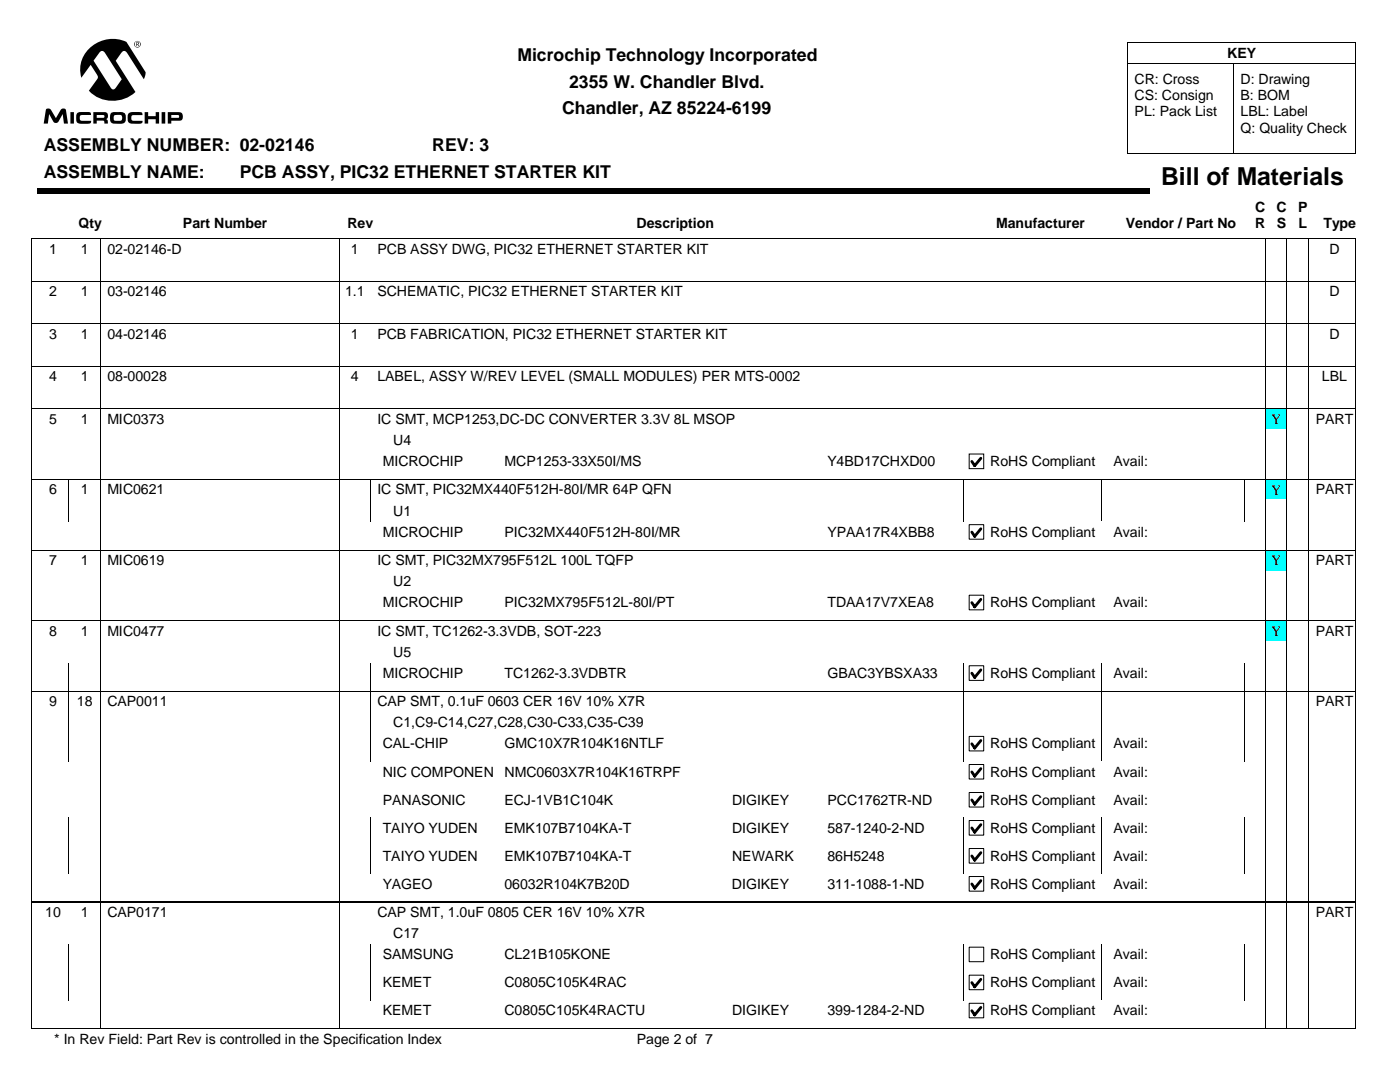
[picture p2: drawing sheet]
<svg xmlns="http://www.w3.org/2000/svg" width="279mm" height="216mm" viewBox="0 0 279 216" stroke-linecap="round" stroke-linejoin="round" font-family="sans-serif">
<g fill="#000">
<path d="M7.4 37.6h222v1.1h-222z"/>
<path d="M26.8 8.8a.66 .66 0 0 1 1.3 0 .66 .66 0 0 1-1.3 0zM33.5 22.4h2.1a.87 .87 0 0 1 .9 .7 .87 .87 0 0 1-.7 1h-1.6v.6h-.7zM32.3 22.4h.7v2.3h-.7zM18 9.5a6.7 6.7 0 0 1 7.2-1.1l3.9 6-.4 1.4-3.3-5.2a.63 .63 0 0 0-.6-.4 .63 .63 0 0 0-.6 .4l-1.1 1.5 3.9 6.3a6.7 6.7 0 0 1-9.3-.3l1.7-2.4 .2-.3-1.5-2.5-1.9 2.6a5.8 5.8 0 0 1 1.8-6zM28.9 22.4h.7v.8h1.5v-.8h.6v2.3h-.6v-.9h-1.5v.9h-.7zM25.7 22.6a3.7 3.7 0 0 1 2.5-.2l.1 .1 .1 .5h-1.8a.6 .6 0 0 0-.4 .5 .6 .6 0 0 0 .4 .6h1.8l-.1 .5-.9 .1a2.11 2.11 0 0 1-1.8-.4 2.22 2.22 0 0 1 .1-1.7zM22.3 22.5l.7-.1a2.94 2.94 0 0 1 1.9 .2l.2 .3a1.42 1.42 0 0 1-.6 1.7l-.8 .1a1.77 1.77 0 0 1-1.6-.4 1.9 1.9 0 0 1 .2-1.8zM18.6 22.4h2.4a.77 .77 0 0 1 .6 .6 .77 .77 0 0 1-.4 .8 .7 .7 0 0 1 .3 .9h-.7v-.5l-.2-.1h-1.3v.6h-.7zM15.4 22.6a4 4 0 0 1 2.4-.2l.3 .1 .1 .4h-1.8a.6 .6 0 0 0-.5 .6 .6 .6 0 0 0 .4 .6h1.9l-.2 .5-1.8 .1a.77 .77 0 0 1-1-.8v-1zM14.1 22.4h.7v2.3h-.7zM9.3 21.7h.5l.3 .1 1.1 1.8 .9-1.7a.61 .61 0 0 1 1.1 .1l.4 2.7h-.8l-.3-1.9-.8 1.5-.4 .2-.6-.1-.9-1.6-.3 1.9h-.8zM26.8 8.8a.6 .6 0 0 0 1.2 0 .6 .6 0 0 0-1.2 0zM34.2 22.9v.6h1.4a.31 .31 0 0 0 .2-.3 .31 .31 0 0 0-.3-.3zM19.9 10.4l-1.2 1.7 3.3 5.3a.58 .58 0 0 0 .5 .4 .58 .58 0 0 0 .6-.3l1.2-1.7-3.5-5.4-.4-.2zM22.9 23l-.2 .2 .1 .8 1.2 .1a.63 .63 0 0 0 .4-.6 .63 .63 0 0 0-.4-.6zM19.3 22.9v.6h1.3a.29 .29 0 0 0 .2-.3 .29 .29 0 0 0-.3-.3zM27.2 8.4l.5 .1v.2l-.2 .2 .3 .3h-.2l-.2-.3h-.1v.3h-.1zM27.3 8.5v.3l.3-.1v-.1z"/>
</g>
<g fill="none" stroke="#000" stroke-width=".2">
<path d="M225.1 12.7h45.5M225.1 8.5h45.5v22.2h-45.5M225.1 8.5v22.2M246.3 12.7v18M6.3 56.1h264.1M6.3 56.2h264.1M20.1 47.6v34M67.7 47.6v34M252.6 47.6v34M256.8 47.6v34M261.1 47.6v34M270.4 47.7l-264-.1v34"/>
<path d="M270.6 47.6v34M6.3 64.6h264.1M6.3 73.1h264.1M6.3 81.6h264.1"/>
</g>
<path d="M252.6 81.6h4.2v4h-4.2z" fill="#0ff"/>
<path d="M6.3 81.6h264.1M6.4 81.6v8.5M20.1 81.6v8.5M67.7 81.6v8.5M252.6 81.6v8.5M256.8 81.6v8.5M261.1 81.6v8.5M270.6 81.6v8.5" fill="none" stroke="#000" stroke-width=".2"/>
<path d="M193.4 90.6h2.9v2.9h-2.9z" fill="#fff"/>
<path d="M193.4 90.6h2.9v2.9h-2.9z" fill="none" stroke="#000" stroke-width=".2"/>
<path d="M195.7 91.4l-1.2 1.5-.5-.8" fill="none" stroke="#000" stroke-width=".56"/>
<path d="M197.4 90.1h22.4v3.9h-22.4z" fill="#fff"/>
<path d="M6.3 95.7h264.1M6.4 90.1v5.5M20.1 90.1v5.5M67.7 90.1v5.5M252.6 90.1v5.5M256.8 90.1v5.5M261.1 90.1v5.5M270.6 90.1v5.5" fill="none" stroke="#000" stroke-width=".2"/>
<path d="M252.6 95.7h4.2v4h-4.2z" fill="#0ff"/>
<g fill="none" stroke="#000" stroke-width=".2">
<path d="M6.3 95.7h264.1M6.4 95.7v8.4M13.7 95.7v8.4M20.1 95.7v8.4M67.7 95.7v8.4M74 95.7v8.4M192.4 95.7v8.4M219.8 95.7v8.4M248.4 95.7v8.4M252.6 95.7v8.4M256.8 95.7v8.4M261.1 95.7v8.4"/>
<path d="M270.6 95.7v8.4"/>
</g>
<path d="M193.4 104.7h2.9v2.9h-2.9z" fill="#fff"/>
<path d="M193.4 104.7h2.9v2.9h-2.9z" fill="none" stroke="#000" stroke-width=".2"/>
<path d="M195.7 105.5l-1.2 1.5-.5-.8" fill="none" stroke="#000" stroke-width=".56"/>
<path d="M197.4 104.1h22.4v4h-22.4z" fill="#fff"/>
<path d="M6.4 104.1v5.6l264 .1M20.1 104.1v5.6M67.7 104.1v5.6M252.6 104.1v5.6M256.8 104.1v5.6M261.1 104.1v5.6M270.6 104.1v5.6" fill="none" stroke="#000" stroke-width=".2"/>
<path d="M252.6 109.7h4.2v4h-4.2z" fill="#0ff"/>
<path d="M20.1 109.7v8.5M67.7 109.7v8.5M252.6 109.7v8.5M256.8 109.7v8.5M261.1 109.7v8.5M270.4 109.8l-264-.1v8.5M270.6 109.7v8.5" fill="none" stroke="#000" stroke-width=".2"/>
<path d="M193.4 118.8h2.9v2.9h-2.9z" fill="#fff"/>
<path d="M193.4 118.8h2.9v2.9h-2.9z" fill="none" stroke="#000" stroke-width=".2"/>
<path d="M195.7 119.6l-1.2 1.5-.5-.9" fill="none" stroke="#000" stroke-width=".56"/>
<path d="M197.4 118.2h22.4v4h-22.4z" fill="#fff"/>
<path d="M6.4 118.2v5.6l264 .1M20.1 118.2v5.6M67.7 118.2v5.6M252.6 118.2v5.6M256.8 118.2v5.6M261.1 118.2v5.6M270.6 118.2v5.6" fill="none" stroke="#000" stroke-width=".2"/>
<path d="M252.6 123.8h4.2v4h-4.2z" fill="#0ff"/>
<path d="M20.1 123.8v8.5M67.7 123.8v8.5M252.6 123.8v8.5M256.8 123.8v8.5M261.1 123.8v8.5M270.4 123.9l-264-.1v8.5M270.6 123.8v8.5" fill="none" stroke="#000" stroke-width=".2"/>
<path d="M193.4 132.9h2.9v2.9h-2.9z" fill="#fff"/>
<path d="M193.4 132.8h2.9v3h-2.9z" fill="none" stroke="#000" stroke-width=".2"/>
<path d="M195.7 133.7l-1.2 1.5-.5-.9" fill="none" stroke="#000" stroke-width=".56"/>
<path d="M197.4 132.3h22.4v4h-22.4z" fill="#fff"/>
<g fill="none" stroke="#000" stroke-width=".2">
<path d="M6.3 137.9h264.1M6.4 132.3v14.1M13.7 132.3v14.1M20.1 132.3v14.1M67.7 132.3v14.1M74 132.3v14.1M192.4 132.3v14.1M219.8 132.3v14.1M248.4 132.3v14.1M252.6 132.3v14.1M256.8 132.3v14.1M261.1 132.3v14.1"/>
<path d="M270.6 132.3v14.1"/>
</g>
<path d="M193.4 147h2.9v2.8h-2.9z" fill="#fff"/>
<path d="M193.4 146.9h2.9v2.9h-2.9z" fill="none" stroke="#000" stroke-width=".2"/>
<path d="M195.7 147.8l-1.2 1.5-.5-.9" fill="none" stroke="#000" stroke-width=".56"/>
<path d="M197.4 146.4h22.4v4h-22.4z" fill="#fff"/>
<path d="M6.4 146.4v5.6M13.7 146.4v5.6M20.1 146.4v5.6M67.7 146.4v5.6M74 146.4v5.6M192.4 146.4v5.6M219.8 146.4v5.6M248.4 146.4v5.6M252.6 146.4v5.6M256.8 146.4v5.6M261.1 146.4v5.6M270.6 146.4v5.6" fill="none" stroke="#000" stroke-width=".2"/>
<path d="M193.4 152.6h2.9v2.8h-2.9z" fill="#fff"/>
<path d="M193.4 152.5h2.9v2.9h-2.9z" fill="none" stroke="#000" stroke-width=".2"/>
<path d="M195.7 153.4l-1.2 1.5-.5-.9" fill="none" stroke="#000" stroke-width=".56"/>
<path d="M197.4 152h22.4v4h-22.4z" fill="#fff"/>
<path d="M6.4 152v5.6M20.1 152v5.6M67.7 152v5.6M252.6 152v5.6M256.8 152v5.6M261.1 152v5.6M270.6 152v5.6" fill="none" stroke="#000" stroke-width=".2"/>
<path d="M193.4 158.2h2.9v2.8h-2.9z" fill="#fff"/>
<path d="M193.4 158.1h2.9v2.9h-2.9z" fill="none" stroke="#000" stroke-width=".2"/>
<path d="M195.7 159l-1.2 1.5-.5-.9" fill="none" stroke="#000" stroke-width=".56"/>
<path d="M197.4 157.6h22.4v4h-22.4z" fill="#fff"/>
<path d="M6.4 157.6v5.6M20.1 157.6v5.6M67.7 157.6v5.6M252.6 157.6v5.6M256.8 157.6v5.6M261.1 157.6v5.6M270.6 157.6v5.6" fill="none" stroke="#000" stroke-width=".2"/>
<path d="M193.4 163.7h2.9v2.9h-2.9z" fill="#fff"/>
<path d="M193.4 163.7h2.9v2.9h-2.9z" fill="none" stroke="#000" stroke-width=".2"/>
<path d="M195.7 164.5l-1.2 1.6-.5-.9" fill="none" stroke="#000" stroke-width=".56"/>
<path d="M197.4 163.2h22.4v4h-22.4z" fill="#fff"/>
<path d="M6.4 163.2v5.6M13.7 163.2v5.6M20.1 163.2v5.6M67.7 163.2v5.6M74 163.2v5.6M192.4 163.2v5.6M219.8 163.2v5.6M248.4 163.2v5.6M252.6 163.2v5.6M256.8 163.2v5.6M261.1 163.2v5.6M270.6 163.2v5.6" fill="none" stroke="#000" stroke-width=".2"/>
<path d="M193.4 169.3h2.9v2.9h-2.9z" fill="#fff"/>
<path d="M193.4 169.3h2.9v2.9h-2.9z" fill="none" stroke="#000" stroke-width=".2"/>
<path d="M195.7 170.1l-1.2 1.5-.5-.8" fill="none" stroke="#000" stroke-width=".56"/>
<path d="M197.4 168.8h22.4v4h-22.4z" fill="#fff"/>
<path d="M6.4 168.8v5.6M13.7 168.8v5.6M20.1 168.8v5.6M67.7 168.8v5.6M74 168.8v5.6M192.4 168.8v5.6M219.8 168.8v5.6M248.4 168.8v5.6M252.6 168.8v5.6M256.8 168.8v5.6M261.1 168.8v5.6M270.6 168.8v5.6" fill="none" stroke="#000" stroke-width=".2"/>
<path d="M193.4 174.9h2.9v2.9h-2.9z" fill="#fff"/>
<path d="M193.4 174.9h2.9v2.9h-2.9z" fill="none" stroke="#000" stroke-width=".2"/>
<path d="M195.7 175.7l-1.2 1.5-.5-.8" fill="none" stroke="#000" stroke-width=".56"/>
<path d="M197.4 174.4h22.4v4h-22.4z" fill="#fff"/>
<path d="M6.3 180h264.1M6.4 174.4v14M20.1 174.4v14M67.7 174.4v14M252.6 174.4v14M256.8 174.4v14M261.1 174.4v14M270.6 174.4v14" fill="none" stroke="#000" stroke-width=".2"/>
<path d="M193.4 189h2.9v2.9h-2.9z" fill="#fff"/>
<path d="M193.4 189h2.9v2.9h-2.9z" fill="none" stroke="#000" stroke-width=".2"/>
<path d="M197.4 188.4h22.4v4h-22.4z" fill="#fff"/>
<path d="M6.4 188.4v5.6M13.7 188.4v5.6M20.1 188.4v5.6M67.7 188.4v5.6M74 188.4v5.6M192.4 188.4v5.6M219.8 188.4v5.6M248.4 188.4v5.6M252.6 188.4v5.6M256.8 188.4v5.6M261.1 188.4v5.6M270.6 188.4v5.6" fill="none" stroke="#000" stroke-width=".2"/>
<path d="M193.4 194.6h2.9v2.9h-2.9z" fill="#fff"/>
<path d="M193.4 194.6h2.9v2.9h-2.9z" fill="none" stroke="#000" stroke-width=".2"/>
<path d="M195.7 195.4l-1.2 1.5-.5-.8" fill="none" stroke="#000" stroke-width=".56"/>
<path d="M197.4 194h22.4v4h-22.4z" fill="#fff"/>
<path d="M6.4 194v5.6M13.7 194v5.6M20.1 194v5.6M67.7 194v5.6M74 194v5.6M192.4 194v5.6M219.8 194v5.6M248.4 194v5.6M252.6 194v5.6M256.8 194v5.6M261.1 194v5.6M270.6 194v5.6" fill="none" stroke="#000" stroke-width=".2"/>
<path d="M193.4 200.2h2.9v2.9h-2.9z" fill="#fff"/>
<path d="M193.4 200.2h2.9v2.9h-2.9z" fill="none" stroke="#000" stroke-width=".2"/>
<path d="M195.7 201l-1.2 1.5-.5-.8" fill="none" stroke="#000" stroke-width=".56"/>
<path d="M197.4 199.6h22.4v4h-22.4z" fill="#fff"/>
<path d="M6.4 199.6v5.7h264M20.1 199.6v5.7M67.7 199.6v5.7M252.6 199.6v5.7M256.8 199.6v5.7M261.1 199.6v5.7M270.6 199.6v5.7" fill="none" stroke="#000" stroke-width=".2"/>
<text font-size="4.9" x="231.7" y="36.9">Bill of Materials</text>
<g font-size="3.5">
<text x="103.3" y="12.2">Microchip Technology Incorporated</text>
<text x="113.6" y="17.5">2355 W. Chandler Blvd.</text>
<text x="112.2" y="22.8">Chandler, AZ 85224-6199</text>
<text x="8.7" y="30.2">ASSEMBLY NUMBER: 02-02146</text>
<text x="8.7" y="35.5">ASSEMBLY NAME:</text>
<text x="47.8" y="35.5">PCB ASSY, PIC32 ETHERNET STARTER KIT</text>
<text x="86.3" y="30.2">REV: 3</text>
</g>
<g font-size="2.8">
<text x="244.9" y="11.5">KEY</text>
<text x="226.4" y="16.7">CR: Cross</text>
<text x="247.6" y="16.7">D: Drawing</text>
<text x="226.4" y="20">CS: Consign</text>
<text x="226.4" y="23.2">PL: Pack List</text>
<text x="247.6" y="20">B: BOM</text>
<text x="247.6" y="23.2">LBL: Label</text>
<text x="247.6" y="26.5">Q: Quality Check</text>
<text x="15.7" y="45.4">Qty</text>
<text x="36.5" y="45.4">Part Number</text>
<text x="69.3" y="45.4">Rev</text>
<text x="127" y="45.4">Description</text>
<text x="198.8" y="45.4">Manufacturer</text>
<text x="224.7" y="45.4">Vendor / Part No</text>
<text x="250.5" y="42.2">C</text>
<text x="250.5" y="45.6">R</text>
<text x="254.7" y="42.2">C</text>
<text x="254.8" y="45.6">S</text>
<text x="259.1" y="42.2">P</text>
<text x="259.1" y="45.6">L</text>
<text x="264.1" y="45.4">Type</text>
<text x="9.8" y="50.6">1</text>
<text x="16.2" y="50.6">1</text>
<text x="21.4" y="50.6">02-02146-D</text>
<text x="70" y="50.6">1</text>
<text x="75.3" y="50.6">PCB ASSY DWG, PIC32 ETHERNET STARTER KIT</text>
<text x="265.3" y="50.6">D</text>
<text x="9.8" y="59.1">2</text>
<text x="16.2" y="59.1">1</text>
<text x="21.4" y="59.1">03-02146</text>
<text x="68.9" y="59.1">1.1</text>
<text x="75.3" y="59.1">SCHEMATIC, PIC32 ETHERNET STARTER KIT</text>
<text x="265.3" y="59.1">D</text>
<text x="9.8" y="67.6">3</text>
<text x="16.2" y="67.6">1</text>
<text x="21.4" y="67.6">04-02146</text>
<text x="70" y="67.6">1</text>
<text x="75.3" y="67.6">PCB FABRICATION, PIC32 ETHERNET STARTER KIT</text>
<text x="265.3" y="67.6">D</text>
<text x="9.8" y="76.1">4</text>
<text x="16.2" y="76.1">1</text>
<text x="21.4" y="76.1">08-00028</text>
<text x="70" y="76.1">4</text>
<text x="75.3" y="76.1">LABEL, ASSY W/REV LEVEL (SMALL MODULES) PER MTS-0002</text>
<text x="263.8" y="76.1">LBL</text>
<text x="9.8" y="84.6">5</text>
<text x="16.2" y="84.6">1</text>
<text x="21.4" y="84.6">MIC0373</text>
<text x="75.3" y="84.6">IC SMT, MCP1253,DC-DC CONVERTER 3.3V 8L MSOP</text>
<text x="78.5" y="88.8">U4</text>
<text x="253.7" y="84.6">Y</text>
<text x="262.6" y="84.6">PART</text>
<text x="76.4" y="93">MICROCHIP</text>
<text x="100.7" y="93">MCP1253-33X50I/MS</text>
<text x="165.1" y="93">Y4BD17CHXD00</text>
<text x="197.6" y="93">RoHS Compliant</text>
<text x="222.2" y="93">Avail:</text>
<text x="9.8" y="98.6">6</text>
<text x="16.2" y="98.6">1</text>
<text x="21.4" y="98.6">MIC0621</text>
<text x="75.3" y="98.6">IC SMT, PIC32MX440F512H-80I/MR 64P QFN</text>
<text x="253.7" y="98.7">Y</text>
<text x="262.6" y="98.6">PART</text>
<text x="76.4" y="107.1">MICROCHIP</text>
<text x="78.5" y="102.9">U1</text>
<text x="100.7" y="107.1">PIC32MX440F512H-80I/MR</text>
<text x="165.2" y="107.1">YPAA17R4XBB8</text>
<text x="197.6" y="107.1">RoHS Compliant</text>
<text x="222.2" y="107.1">Avail:</text>
<text x="9.8" y="112.7">7</text>
<text x="16.2" y="112.7">1</text>
<text x="21.4" y="112.7">MIC0619</text>
<text x="75.3" y="112.7">IC SMT, PIC32MX795F512L 100L TQFP</text>
<text x="253.7" y="112.8">Y</text>
<text x="262.6" y="112.7">PART</text>
<text x="78.5" y="116.9">U2</text>
<text x="76.4" y="121.2">MICROCHIP</text>
<text x="100.7" y="121.2">PIC32MX795F512L-80I/PT</text>
<text x="165.2" y="121.2">TDAA17V7XEA8</text>
<text x="197.6" y="121.2">RoHS Compliant</text>
<text x="222.2" y="121.2">Avail:</text>
<text x="9.8" y="126.8">8</text>
<text x="16.2" y="126.8">1</text>
<text x="21.4" y="126.8">MIC0477</text>
<text x="75.3" y="126.8">IC SMT, TC1262-3.3VDB, SOT-223</text>
<text x="78.5" y="131">U5</text>
<text x="253.7" y="126.8">Y</text>
<text x="262.6" y="126.8">PART</text>
<text x="76.4" y="135.3">MICROCHIP</text>
<text x="100.7" y="135.3">TC1262-3.3VDBTR</text>
<text x="165.2" y="135.3">GBAC3YBSXA33</text>
<text x="197.6" y="135.3">RoHS Compliant</text>
<text x="222.2" y="135.3">Avail:</text>
<text x="9.8" y="140.9">9</text>
<text x="15.3" y="140.9">18</text>
<text x="21.4" y="140.9">CAP0011</text>
<text x="75.3" y="140.9">CAP SMT, 0.1uF 0603 CER 16V 10% X7R</text>
<text x="262.6" y="140.9">PART</text>
<text x="76.4" y="149.4">CAL-CHIP</text>
<text x="78.5" y="145.1">C1,C9-C14,C27,C28,C30-C33,C35-C39</text>
<text x="100.7" y="149.4">GMC10X7R104K16NTLF</text>
<text x="197.6" y="149.4">RoHS Compliant</text>
<text x="222.2" y="149.4">Avail:</text>
<text x="76.4" y="155">NIC COMPONEN</text>
<text x="100.7" y="155">NMC0603X7R104K16TRPF</text>
<text x="197.6" y="155">RoHS Compliant</text>
<text x="222.2" y="155">Avail:</text>
<text x="76.4" y="160.5">PANASONIC</text>
<text x="100.7" y="160.5">ECJ-1VB1C104K</text>
<text x="146.1" y="160.5">DIGIKEY</text>
<text x="165.1" y="160.5">PCC1762TR-ND</text>
<text x="197.6" y="160.5">RoHS Compliant</text>
<text x="222.2" y="160.5">Avail:</text>
<text x="76.4" y="166.1">TAIYO YUDEN</text>
<text x="100.7" y="166.1">EMK107B7104KA-T</text>
<text x="146.1" y="166.1">DIGIKEY</text>
<text x="165.1" y="166.1">587-1240-2-ND</text>
<text x="197.6" y="166.1">RoHS Compliant</text>
<text x="222.2" y="166.1">Avail:</text>
<text x="76.4" y="171.7">TAIYO YUDEN</text>
<text x="100.7" y="171.7">EMK107B7104KA-T</text>
<text x="146.1" y="171.7">NEWARK</text>
<text x="165.1" y="171.7">86H5248</text>
<text x="197.6" y="171.7">RoHS Compliant</text>
<text x="222.2" y="171.7">Avail:</text>
<text x="76.4" y="177.3">YAGEO</text>
<text x="100.7" y="177.3">06032R104K7B20D</text>
<text x="146.1" y="177.3">DIGIKEY</text>
<text x="165.1" y="177.3">311-1088-1-ND</text>
<text x="197.6" y="177.3">RoHS Compliant</text>
<text x="222.2" y="177.3">Avail:</text>
<text x="9" y="182.9">10</text>
<text x="16.2" y="182.9">1</text>
<text x="21.4" y="182.9">CAP0171</text>
<text x="75.3" y="182.9">CAP SMT, 1.0uF 0805 CER 16V 10% X7R</text>
<text x="262.6" y="182.9">PART</text>
<text x="76.4" y="191.4">SAMSUNG</text>
<text x="78.5" y="187.2">C17</text>
<text x="100.7" y="191.4">CL21B105KONE</text>
<text x="197.6" y="191.4">RoHS Compliant</text>
<text x="222.2" y="191.4">Avail:</text>
<text x="76.4" y="197">KEMET</text>
<text x="100.7" y="197">C0805C105K4RAC</text>
<text x="197.6" y="197">RoHS Compliant</text>
<text x="222.2" y="197">Avail:</text>
<text x="76.4" y="202.6">KEMET</text>
<text x="100.7" y="202.6">C0805C105K4RACTU</text>
<text x="146.1" y="202.6">DIGIKEY</text>
<text x="165.1" y="202.6">399-1284-2-ND</text>
<text x="197.6" y="202.6">RoHS Compliant</text>
<text x="222.2" y="202.6">Avail:</text>
<text x="10.8" y="208.4">* In Rev Field: Part Rev is controlled in the Specification Index</text>
<text x="127.1" y="208.4">Page 2 of 7</text>
</g>
</svg>
